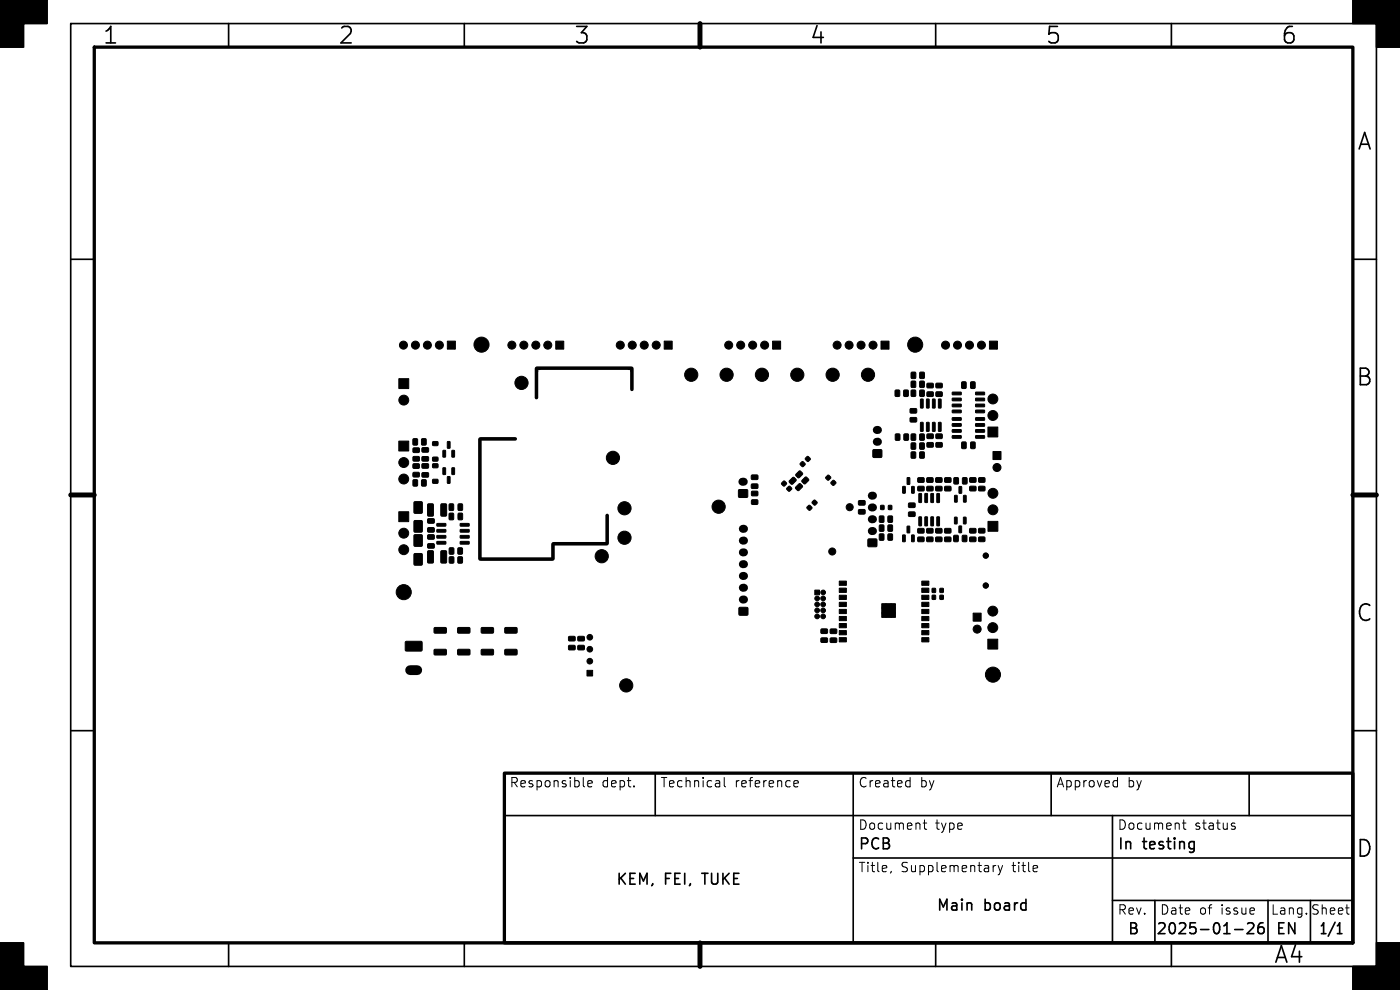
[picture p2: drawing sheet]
<svg xmlns="http://www.w3.org/2000/svg" width="297mm" height="210mm" viewBox="0 0 297 210" stroke-linecap="round" stroke-linejoin="round" font-family="sans-serif">
<g fill="none" stroke="#000" stroke-width=".35">
<path d="M15 5h277v200h-277zM48.5 5v5M98.5 5v5M148.5 5v5M198.5 5v5M248.5 5v5M15 55h5M287 55h5M15 105h5M287 105h5M15 155h5M287 155h5"/>
<path d="M107 173h180M139 164v9M181 164v36M223 164v9M236 173v27M252.7 178.5l.6 .1M253.3 178.5v1.9a.62 .62 0 0 1-.7 .4M253.3 179.9l-.6 .2M265 164v9M181 182h106M236 191h51M245 191v9"/>
<path d="M261.9 197.2h1.8M264.7 196l.3-.2 .8 .1a.62 .62 0 0 1 .1 .8l-1.3 1.4h1.4M268 195.8a.91 .91 0 0 0-1.1 .9v.9l.2 .3 .6 .2 .4-.3 .1-.7-.2-.4-.7-.1-.4 .5M269 191v9M278 191v9M283.7 198.1h1M283.7 196.4l.5-.6v2.3M48.5 200v5M98.5 200v5M148.5 200v5M198.5 200v5M248.5 200v5"/>
</g>
<path d="M20 10h267v190h-267zM107 164h180v36h-180z" fill="none" stroke="#000" stroke-width=".7"/>
<path d="M148.5 5v5M15 105h5M287 105h5M148.5 200v5" fill="none" stroke="#000" stroke-width="1.1"/>
<path d="M0 0h10v5h-5v5h-5zM287 0h10v10h-5v-5h-5zM0 200h5v5h5v5h-10zM292 200h5v10h-10v-5h5z" fill="#000" stroke="#000" stroke-width=".35"/>
<g fill="none" stroke="#000" stroke-width=".21">
<path d="M124.7 166.3l.9-.2-.1-.4-.5-.1-.3 .3 .1 .9h.7M134.5 166.7v.2M153.6 164.9v1.7l.3 .3M168.4 166.3l1-.2-.1-.4-.6-.1-.3 .3 .1 .9h.8M192.5 165.6l.6 .1M193.1 166.8l-.6 .1M193.1 164.9v2M195.8 174.6h.8M196.1 173.9v1.7l.1 .2 .4 .1M236.5 165.6l.6 .1M237.1 166.8l-.6 .1M237.1 164.9v2"/>
<path d="M250.8 174.6h.8M251.1 173.9v1.7l.1 .2 .4 .1M261.5 174.6l.5 .1M261.5 175.3l.5 .1 .1 .2-.3 .3h-.4M189.1 184.8l-.2 .4M210.7 183.6v1.3M211.3 183.6l-.4 .1-.2 .3M211.7 183.6l.5 1.3M212.2 184.9l-.2 .5-.3 .2M212.7 183.6l-.5 1.3M219.8 183.6l.2 .1 .1 .4-.9 .2M220 184.8l-.2 .1"/>
<path d="M285.5 192.6h.7M286 193.9h.2"/>
</g>
<g fill="#000" stroke="#000" stroke-width=".21">
<path d="M94.9 72.4h1.7v1.7h-1.7zM117.9 72.4h1.7v1.7h-1.7zM140.9 72.4h1.7v1.7h-1.7zM163.9 72.4h1.7v1.7h-1.7zM186.9 72.4h1.7v1.7h-1.7zM209.9 72.4h1.7v1.7h-1.7zM84.6 93.6h2.1v2.1h-2.1zM84.6 80.3h2.1v2.1h-2.1zM87.7 93.1l.7-.1 .2 .2v1l-.2 .2h-.6l-.2-.1zM87.7 98.4h1.1l.2 .2v.6l-.3 .2h-1l-.1-.3zM87.7 95.1l1.1-.1 .2 .2v.7l-.3 .1h-1l-.1-.2zM87.7 96.9l1.1-.1 .2 .3v.6l-.3 .1h-1l-.1-.2z"/>
<path d="M89.5 93.1l.7-.1 .2 .2v1l-.1 .2h-.6l-.3-.1zM89.6 98.4h1.2l.1 .2v.6l-.2 .1h-1.1l-.1-.2zM89.6 95h1.2l.1 .2v.6l-.2 .1h-1.1l-.1-.2zM89.6 96.9h1.2l.1 .2v.6l-.2 .1h-1.1l-.1-.2zM91.8 98.4h1.1v.8h-1.1zM91.8 93.7h1.1v.8h-1.1zM91.8 97h1.1v.8h-1.1zM94 95.6h.5l-.1 1.4-.4-.1zM94 99.2l.5 .1-.1 1.4-.4-.1zM94.9 93.7h.6l-.1 1.4-.5-.1zM95.9 95.6h.5l-.1 1.4-.4-.1zM95.9 99.2l.5 .1-.1 1.4-.4-.1z"/>
<path d="M169.5 99.9h.4l.4 .6-.9 .9-.6-.6zM170.1 98l.2-.1 .5 .5-.4 .6-.7-.5zM170.9 97.2l.5-.4 .5 .7-.6 .4-.5-.5zM185.2 95.4h1.8v1.6h-1.8zM189.9 82.8l.7-.1 .3 .2v1l-.2 .2h-.6l-.2-.1zM190 92.1l.7-.1 .2 .2v1l-.1 .2h-.6l-.3-.1zM191.8 82.8l.7-.1 .2 .2v1l-.1 .2h-.7l-.2-.1zM191.8 92.1l.7-.1 .2 .2 .1 1-.2 .2h-.6l-.2-.1zM193.1 86.7h1.2l.2 .2v.6l-.3 .1h-1l-.2-.2zM193.1 88.6h1.2l.2 .2v.6l-.3 .1h-1l-.2-.2zM193.3 95.9l.7-.1 .3 .2v1l-.2 .2h-.6l-.2-.1zM193.3 92.1l.7-.1 .3 .2v1l-.2 .2h-.6l-.2-.1z"/>
<path d="M193.3 94l.7-.1 .3 .2v1l-.2 .2h-.6l-.2-.1zM193.3 80.9l.7-.1 .3 .2v1l-.2 .2h-.6l-.2-.1zM193.3 82.8l.7-.1 .3 .2v1l-.2 .2h-.6l-.2-.1zM193.3 79l.7-.1 .3 .2v1l-.2 .2h-.6l-.2-.1zM195.3 89.6l.5 .1v1.8l-.5-.1zM195.3 84.7h.5v1.9l-.5-.1zM195.2 95.9l.7-.1 .2 .2v1l-.1 .2h-.7l-.2-.1zM195.2 92.1l.7-.1 .2 .2v1l-.1 .2h-.7l-.2-.1zM195.2 94l.7-.1 .2 .2v1l-.1 .2h-.7l-.2-.1zM195.2 80.9l.7-.1 .2 .2v1l-.1 .2h-.7l-.2-.1zM195.2 82.8l.7-.1 .2 .2v1l-.1 .2h-.7l-.2-.1zM195.2 79l.7-.1 .2 .2v1l-.1 .2h-.7l-.2-.1z"/>
<path d="M196.6 89.6l.5 .1-.1 1.8-.5-.1zM196.6 84.7h.5l-.1 1.9-.5-.1zM196.7 83.2l1.2-.1 .1 .2v.7l-.2 .1h-1l-.2-.2zM196.7 81.3h1.2l.1 .2v.6l-.2 .2h-1l-.2-.3zM196.7 92.1l1.2-.1 .1 .3v.6l-.2 .2-1-.1-.2-.2zM196.7 93.9h1.2l.1 .2v.6l-.2 .2h-1l-.2-.3zM197.8 89.6l.6 .1-.1 1.8-.5-.1zM197.8 84.7h.6l-.1 1.9-.5-.1zM198.6 93.9h1.2l.1 .2v.6l-.2 .2h-1l-.2-.3zM198.6 92.1l1.2-.1 .1 .3v.6l-.2 .2-1-.1-.2-.2zM199.1 89.6l.6 .1-.1 1.8-.5-.1zM199.1 84.7h.6l-.1 1.9-.5-.1z"/>
<path d="M198.6 81.3h1.2l.1 .2v.6l-.2 .2h-1l-.2-.3zM198.6 83.2l1.2-.1 .1 .2v.7l-.2 .1h-1l-.2-.2zM202 87h1.8l.1 .5-1.8 .1zM202 85.8l1.8-.1 .1 .5-1.8 .1zM202 84.5l1.8-.1 .1 .5-1.8 .1zM202 83.2h1.8l.1 .5-1.8 .1zM202 92.4h1.8l.1 .5-1.8 .1zM202 91.2l1.8-.1 .1 .5-1.8 .1zM202 89.9h1.8l.1 .4-1.8 .1zM202 88.6h1.8l.1 .5-1.8 .1zM204.1 81h.6l.3 .1v1.1l-.2 .2h-.6l-.2-.1zM204.1 93.8l.6-.1 .3 .2v1l-.2 .3h-.6l-.2-.2z"/>
<path d="M206 81h.6l.3 .1v1.1l-.2 .2h-.6l-.2-.1zM206 93.8l.6-.1 .3 .2v1l-.2 .3h-.6l-.2-.2zM207 83.2h1.8l.1 .5-1.9 .1zM207 84.5l1.8-.1 .1 .5-1.9 .1zM207 85.8l1.8-.1 .1 .5-1.9 .1zM207 87h1.8l.1 .5-1.9 .1zM207 88.6h1.8l.1 .5-1.9 .1zM207 89.9h1.8l.1 .4-1.9 .1zM207 91.2l1.8-.1 .1 .5-1.9 .1zM207 92.4h1.8l.1 .5-1.9 .1zM209.6 90.6h2.1v2.1h-2.1zM210.7 95.8h1.7v1.7h-1.7z"/>
<path d="M84.6 108.6h2.1v2.1h-2.1zM87.7 101.8l.7-.1 .2 .2v1l-.1 .2h-.7l-.2-.1zM87.7 100.3l1.1-.1 .2 .2v.6l-.3 .2h-1l-.1-.2zM87.9 117.5h1.6v2.3h-1.6zM87.9 113.5h1.6v2.3h-1.6zM87.9 106.5h1.6v2.3h-1.6zM87.9 110.5h1.6v2.3h-1.6zM89.5 101.8l.7-.1 .2 .2v1l-.1 .2h-.6l-.3-.1zM89.6 100.3h1.2l.1 .2v.6l-.2 .1h-1.1l-.1-.2zM90.8 116.9l.9-.1 .2 .2 .1 2.2-.2 .2-.8 .1-.3-.2zM90.8 115.4l1.2-.1 .2 .3-.1 .6-.2 .1h-1l-.2-.2zM90.8 113.5l1.2-.1 .2 .3-.1 .6-.2 .1h-1l-.2-.2z"/>
<path d="M90.8 110.1l1.2-.1 .2 .3-.1 .6-.2 .1h-1l-.2-.2zM90.8 112l1.2-.1 .2 .3-.1 .6-.2 .1h-1l-.2-.2zM90.8 106.9h.9l.2 .1 .1 2.3-.2 .2h-.8l-.3-.1zM91.8 101.7h1.1v.8h-1.1zM93.6 116.9l.9-.1 .2 .2 .1 2.2-.2 .2-.8 .1-.3-.2zM92.7 114.9l1.8-.1 .1 .5-1.9 .1zM92.7 113.6h1.8l.1 .5-1.9 .1zM92.7 112.3h1.8l.1 .5-1.9 .1zM92.7 111.1l1.8-.1 .1 .5-1.9 .1zM93.6 106.9h.9l.2 .1 .1 2.3-.2 .2h-.8l-.3-.1zM95.3 108.9l.7-.1 .2 .2 .1 1-.2 .3h-.6l-.2-.2zM95.3 106.9h.7l.2 .1 .1 1.1-.2 .2h-.6l-.2-.1z"/>
<path d="M94.9 101.1l.6 .1-.1 1.3h-.5zM95.4 118.2l.7-.1 .2 .1v1l-.2 .3h-.6l-.2-.2zM95.4 116.3l.7-.1 .2 .1v1l-.2 .3h-.6l-.2-.2zM97.2 108.9l.7-.1 .2 .2 .1 1-.2 .3h-.6l-.2-.2zM97.2 106.9h.7l.2 .1 .1 1.1-.2 .2h-.6l-.2-.1zM97.2 118.2l.7-.1 .2 .1v1l-.1 .3h-.6l-.3-.2zM97.2 116.3l.7-.1 .2 .1v1l-.1 .3h-.6l-.3-.2zM97.6 111.1l1.9-.1v.5l-1.8 .1zM97.6 112.3h1.9v.5l-1.8 .1zM97.6 113.6h1.9v.5l-1.8 .1zM97.6 114.9l1.9-.1v.5l-1.8 .1zM156.7 103.9h1.9v1.6h-1.9z"/>
<path d="M159.4 102.7h1.3l.1 .2v.6l-.2 .1h-1.1l-.1-.2zM159.4 100.8h1.3l.1 .2v.6l-.2 .1h-1.1l-.1-.2zM159.5 106.1l1.1-.1 .2 .2v.7l-.3 .1h-.9l-.2-.2zM159.5 104.2h1.1l.2 .2v.6l-.3 .2h-.9l-.2-.3zM165.8 102.4l.5-.4 .6 .6-.6 .5-.5-.3zM166.9 103.5l.5-.4 .6 .6-.6 .5-.5-.4zM167.5 102l.8-.8 .6 .6-.9 1-.5-.5zM169.5 102.6h.3l.5 .6-1 .9-.6-.6zM170.8 101.2h.3l.5 .6-.9 .9-.6-.6zM171.2 107.5l.6-.3 .5 .6-.7 .5-.4-.5zM172.3 106.4l.6-.3 .5 .6-.7 .5-.4-.5zM175.2 101.2l.5-.4 .6 .5-.6 .6-.5-.4z"/>
<path d="M176.3 102.3l.5-.4 .6 .5-.6 .6-.5-.4zM182.2 108.1h1.2l.1 .2v.6l-.2 .2-1-.1-.2-.2zM182.2 106.2h1.2l.1 .2v.6l-.2 .2-1-.1-.2-.2zM184.2 114.4h1.8v1.5h-1.8zM186.8 107.2h.7v.9h-.7zM186.6 113.3l.7-.1 .2 .2v1l-.1 .2h-.6l-.3-.1zM186.6 109.5l.7-.1 .2 .2v1l-.1 .2h-.6l-.3-.1zM186.6 111.4l.7-.1 .2 .2v1l-.1 .2h-.6l-.3-.1zM188.5 107.2h.7v.9h-.7zM188.4 113.3l.7-.1 .2 .2 .1 1-.2 .2h-.6l-.2-.1zM188.4 109.5l.7-.1 .2 .2 .1 1-.2 .2h-.6l-.2-.1zM188.4 111.4l.7-.1 .2 .2 .1 1-.2 .2h-.6l-.2-.1z"/>
<path d="M191.5 113.5l.6 .1-.1 1.3-.5-.1zM191.5 103.2l.6 .1-.1 1.3h-.5zM192.5 111.6l.5 .1-.1 1.3h-.5zM192.5 101.3l.5 .1-.1 1.4-.5-.1zM193.4 113.5l.6 .1-.1 1.3-.5-.1zM193.4 103.2l.6 .1-.1 1.3h-.5zM192.8 106.8l1.2-.1 .2 .2-.1 .6-.2 .2h-1l-.2-.3zM192.8 108.7l1.2-.1 .2 .2-.1 .6-.2 .2h-1l-.2-.3zM194.7 114l1.2-.1 .2 .3-.1 .6-.2 .1h-1l-.1-.2zM194.7 112.1h1.2l.2 .2-.1 .6-.2 .2h-1l-.1-.3zM195 109.7h.5l-.1 1.9-.5-.1zM195 104.7l.5 .1-.1 1.8-.5-.1z"/>
<path d="M194.7 101.4l1.2-.1 .2 .3v.6l-.3 .1h-1l-.1-.2zM194.7 103.2h1.2l.2 .2v.6l-.3 .2-1-.1-.1-.2zM196.2 109.7h.6l-.1 1.9-.5-.1zM196.2 104.7l.6 .1-.1 1.8-.5-.1zM197.5 109.7h.5v1.9l-.5-.1zM197.5 104.7l.5 .1v1.8l-.5-.1zM196.6 112.1h1.2l.2 .2-.1 .6-.2 .2h-1l-.1-.3zM196.6 114l1.2-.1 .2 .3-.1 .6-.2 .1h-1l-.1-.2zM196.6 101.4l1.2-.1 .2 .3v.6l-.3 .1h-1l-.1-.2zM196.6 103.2h1.2l.2 .2v.6l-.3 .2-1-.1-.1-.2zM198.5 114l1.2-.1 .2 .3-.1 .6-.2 .1h-1l-.1-.2zM198.5 112.1h1.2l.2 .2-.1 .6-.2 .2h-1l-.1-.3z"/>
<path d="M198.8 109.7h.5l-.1 1.9-.5-.1zM198.8 104.7l.5 .1-.1 1.8-.5-.1zM198.5 101.4l1.2-.1 .2 .3v.6l-.3 .1h-1l-.1-.2zM198.5 103.2h1.2l.2 .2v.6l-.3 .2-1-.1-.1-.2zM200.4 103.2h1.2l.2 .2v.6l-.3 .2-1-.1-.1-.2zM200.4 101.4l1.2-.1 .2 .3v.6l-.3 .1h-1l-.1-.2zM200.4 112.1h1.2l.2 .2-.1 .6-.2 .2h-1l-.1-.3zM200.4 114l1.2-.1 .2 .3-.1 .6-.2 .1h-1l-.1-.2zM202.4 113.6l.7-.1 .2 .2v1l-.1 .2h-.7l-.2-.1zM202.4 101.4l.7-.1 .2 .2 .1 .9-.2 .3h-.6l-.3-.2zM202.5 105.1l.6 .1-.1 1.3-.5-.1zM202.5 109.7l.6 .1-.1 1.3h-.5z"/>
<path d="M203.5 103.2l.5 .1-.1 1.4-.5-.1zM203.5 111.6l.5 .1-.1 1.3-.5-.1zM204.2 113.6l.7-.1 .2 .2v1l-.1 .2h-.6l-.3-.1zM204.2 101.4l.7-.1 .3 .2v.9l-.2 .3h-.6l-.2-.2zM204.4 105.1l.6 .1-.1 1.3-.5-.1zM204.4 109.7l.6 .1-.1 1.3h-.5zM205.7 114l1.2-.1 .2 .2v.7l-.3 .1h-1l-.1-.2zM205.7 112.1h1.2l.2 .2v.6l-.3 .2h-1l-.1-.3zM205.8 101.4l1.1-.1 .2 .3v.6l-.3 .1h-1l-.1-.2zM205.8 103.2l1.1-.1 .2 .3v.6l-.3 .2-1-.1-.1-.2zM207.6 114l1.2-.1 .2 .2v.7l-.3 .1h-1l-.1-.2zM207.6 112.1h1.2l.2 .2v.6l-.3 .2h-1l-.1-.3z"/>
<path d="M207.7 101.4l1.1-.1 .2 .3v.6l-.3 .1h-1l-.1-.2zM207.7 103.2l1.1-.1 .2 .3v.6l-.3 .2-1-.1-.1-.2zM209.6 110.6h2.1v2.1h-2.1zM86 136.1h3.4l.2 .2-.1 1.7-.2 .1h-3.2l-.1-.2zM92.1 137.8l2.5-.1 .1 .3v.8l-.2 .1h-2.3l-.1-.2zM92.1 133.2l2.5-.1 .1 .3v.8l-.2 .1h-2.3l-.1-.2zM97.1 137.8l2.5-.1 .1 .3v.8l-.2 .1h-2.3l-.1-.2zM97.1 133.2l2.5-.1 .1 .3v.8l-.2 .1h-2.3l-.1-.2zM102.1 137.8l2.5-.1 .1 .3v.8l-.2 .1h-2.3l-.1-.2zM102.1 133.2l2.5-.1 .1 .3v.8l-.2 .1h-2.3l-.1-.2zM107.1 137.8l2.5-.1 .1 .3v.8l-.2 .1h-2.3l-.1-.2zM107.1 133.2l2.5-.1 .1 .3v.8l-.2 .1h-2.3l-.1-.2z"/>
<path d="M120.7 135.1l1.2-.1 .1 .2v.6l-.2 .2h-1.1l-.1-.3zM120.7 137l1.2-.1 .1 .2v.6l-.2 .2h-1.1l-.1-.3zM122.6 135.1l1.2-.1 .2 .2v.6l-.3 .2h-1l-.2-.3zM122.6 137l1.2-.1 .2 .2v.6l-.3 .2h-1l-.2-.3zM156.8 128.9h1.8v1.6h-1.8zM172.9 125.2h1v1h-1zM174.2 135.4l1.2-.1 .2 .2v.6l-.3 .2h-1l-.2-.3zM174.2 133.5l1.2-.1 .2 .2v.6l-.3 .2h-1l-.2-.3zM176.2 135.4l1.2-.1 .1 .3v.6l-.2 .1h-1.1l-.1-.2zM176.2 133.5l1.2-.1 .1 .3v.6l-.2 .1h-1.1l-.1-.2zM178.1 135.3h1.5v.9h-1.5zM178.1 133.8h1.5v.9h-1.5z"/>
<path d="M178.1 132.3h1.5v.9h-1.5zM178.1 130.8h1.5v.9h-1.5zM178.1 129.3h1.5v.9h-1.5zM178.1 127.8h1.5v.9h-1.5zM178.1 126.3h1.5v.9h-1.5zM178.1 124.8h1.5v.9h-1.5zM178.1 123.3h1.5v.9h-1.5zM187.1 128.1h2.9v2.9h-2.9zM195.5 123.3h1.6v.9h-1.6zM195.5 124.8h1.6v.9h-1.6zM195.5 126.3h1.6v.9h-1.6zM195.5 127.8h1.6v.9h-1.6z"/>
<path d="M195.5 129.3h1.6v.9h-1.6zM195.5 130.8h1.6v.9h-1.6zM195.5 132.3h1.6v.9h-1.6zM195.5 133.8h1.6v.9h-1.6zM195.5 135.3h1.6v.9h-1.6zM197.8 124.8h.7v.9h-.7zM197.8 126.3h.7v.8h-.7zM199.4 124.8h.7v.9h-.7zM199.4 126.3h.7v.8h-.7zM206.4 130.1h1.7v1.7h-1.7zM209.6 135.6h2.1v2.1h-2.1zM124.5 142.2h1.2v1.2h-1.2z"/>
<circle cx="85.6" cy="73.2" r=".85"/>
<circle cx="88.1" cy="73.2" r=".85"/>
<circle cx="90.7" cy="73.2" r=".85"/>
<circle cx="93.2" cy="73.2" r=".85"/>
<circle cx="102.1" cy="73.1" r="1.6"/>
<circle cx="108.6" cy="73.2" r=".85"/>
<circle cx="111.1" cy="73.2" r=".85"/>
<circle cx="113.7" cy="73.2" r=".85"/>
<circle cx="116.2" cy="73.2" r=".85"/>
<circle cx="131.6" cy="73.2" r=".85"/>
<circle cx="134.1" cy="73.2" r=".85"/>
<circle cx="136.7" cy="73.2" r=".85"/>
<circle cx="139.2" cy="73.2" r=".85"/>
<circle cx="146.6" cy="79.5" r="1.4"/>
<circle cx="154.1" cy="79.5" r="1.4"/>
<circle cx="154.6" cy="73.2" r=".85"/>
<circle cx="157.1" cy="73.2" r=".85"/>
<circle cx="159.7" cy="73.2" r=".85"/>
<circle cx="161.6" cy="79.5" r="1.4"/>
<circle cx="162.2" cy="73.2" r=".85"/>
<circle cx="169.1" cy="79.5" r="1.4"/>
<circle cx="176.6" cy="79.5" r="1.4"/>
<circle cx="177.6" cy="73.2" r=".85"/>
<circle cx="180.1" cy="73.2" r=".85"/>
<circle cx="182.7" cy="73.2" r=".85"/>
<circle cx="184.1" cy="79.5" r="1.4"/>
<circle cx="185.2" cy="73.2" r=".85"/>
<circle cx="194.1" cy="73.1" r="1.6"/>
<circle cx="200.6" cy="73.2" r=".85"/>
<circle cx="203.1" cy="73.2" r=".85"/>
<circle cx="205.7" cy="73.2" r=".85"/>
<circle cx="208.2" cy="73.2" r=".85"/>
<circle cx="85.7" cy="98.1" r="1.05"/>
<circle cx="85.7" cy="84.9" r="1.05"/>
<circle cx="110.6" cy="81.2" r="1.4"/>
<circle cx="130" cy="97.1" r="1.4"/>
<circle cx="210.6" cy="84.6" r="1.05"/>
<circle cx="210.6" cy="88.1" r="1.05"/>
<circle cx="211.5" cy="99.2" r=".85"/>
<circle cx="85.7" cy="116.6" r="1.05"/>
<circle cx="85.7" cy="113.1" r="1.05"/>
<circle cx="85.7" cy="101.6" r="1.05"/>
<circle cx="127.7" cy="118" r="1.4"/>
<circle cx="132.5" cy="114.1" r="1.4"/>
<circle cx="132.5" cy="107.8" r="1.4"/>
<circle cx="152.5" cy="107.5" r="1.4"/>
<circle cx="176.6" cy="117" r=".75"/>
<circle cx="180.3" cy="107.6" r=".75"/>
<circle cx="209.1" cy="117.9" r=".56"/>
<circle cx="209.1" cy="117.9" r=".51"/>
<circle cx="210.6" cy="108.1" r="1.05"/>
<circle cx="210.6" cy="104.6" r="1.05"/>
<circle cx="85.7" cy="125.6" r="1.6"/>
<circle cx="125.1" cy="137.7" r=".6"/>
<circle cx="125.1" cy="135.2" r=".6"/>
<circle cx="173.4" cy="128.2" r=".5"/>
<circle cx="173.4" cy="126.9" r=".5"/>
<circle cx="173.4" cy="129.5" r=".5"/>
<circle cx="173.4" cy="130.8" r=".5"/>
<circle cx="174.6" cy="129.5" r=".5"/>
<circle cx="174.6" cy="126.9" r=".5"/>
<circle cx="174.6" cy="128.2" r=".5"/>
<circle cx="174.6" cy="130.8" r=".5"/>
<circle cx="174.6" cy="125.7" r=".5"/>
<circle cx="187.4" cy="129" r=".3"/>
<circle cx="187.4" cy="130.1" r=".3"/>
<circle cx="188" cy="130.6" r=".3"/>
<circle cx="188" cy="128.4" r=".3"/>
<circle cx="188" cy="129.5" r=".3"/>
<circle cx="188.5" cy="129" r=".3"/>
<circle cx="188.5" cy="130.1" r=".3"/>
<circle cx="189.1" cy="130.6" r=".3"/>
<circle cx="189.1" cy="128.4" r=".3"/>
<circle cx="189.1" cy="129.5" r=".3"/>
<circle cx="189.6" cy="129" r=".3"/>
<circle cx="189.6" cy="130.1" r=".3"/>
<circle cx="207.3" cy="133.5" r=".85"/>
<circle cx="209.1" cy="124.2" r=".56"/>
<circle cx="209.1" cy="124.2" r=".51"/>
<circle cx="210.6" cy="133.1" r="1.05"/>
<circle cx="210.6" cy="129.6" r="1.05"/>
<circle cx="125.1" cy="140.3" r=".6"/>
<circle cx="132.9" cy="145.4" r="1.4"/>
<circle cx="210.6" cy="143.1" r="1.6"/>
</g>
<g fill="none" stroke="#000" stroke-width="1.7">
<path d="M186 93.7h.3M186 91.2h.3M157.5 102.2h.3M157.6 119.7h.2M157.6 117.2h.2M157.6 114.7h.2M157.6 112.2h.2M184.9 112.6h.3M184.9 110.1h.3M184.9 107.6h.3M184.9 105.1h.3M157.6 127.2h.2"/>
<path d="M157.6 124.7h.2M157.6 122.2h.2"/>
</g>
<path d="M87 142.2h1.5" fill="none" stroke="#000" stroke-width="2.1"/>
<path d="M113.6 77.9l.3-.2 20.2 .1 .3 .4v4.4a.38 .38 0 0 1-.3 .4 .38 .38 0 0 1-.4-.4v-4.1h-19.5v5.8a.37 .37 0 0 1-.4 .4 .37 .37 0 0 1-.4-.4v-6.1zM101.6 92.9l.3-.2h7.4a.38 .38 0 0 1 .4 .4 .38 .38 0 0 1-.4 .4h-7.1v24.7h14.7v-2.7l.3-.5h11.2v-5.7a.38 .38 0 0 1 .4-.3 .38 .38 0 0 1 .4 .3v5.9l-.3 .5h-11.2v2.8l-.2 .3-.3 .2-15.5-.1-.3-.4v-25.3z" fill="#000"/>
<g font-size="4.9">
<text x="21.7" y="9.8">1</text>
<text x="71.7" y="9.8">2</text>
<text x="121.7" y="9.8">3</text>
<text x="171.7" y="9.8">4</text>
<text x="221.7" y="9.8">5</text>
<text x="271.7" y="9.8">6</text>
<text x="287.8" y="32.3">A</text>
<text x="287.6" y="82.3">B</text>
<text x="287.6" y="132.3">C</text>
<text x="287.6" y="182.3">D</text>
<text x="270.2" y="204.8">A4</text>
</g>
<g font-size="3.2">
<text x="182" y="180.7">PCB</text>
<text x="237" y="180.7">In</text>
<text x="242.5" y="180.7">testing</text>
<text x="130.5" y="188.2">KEM,</text>
<text x="141" y="188.2">FEI,</text>
<text x="149.5" y="188.2">TUKE</text>
<text x="198.5" y="193.7">Main</text>
<text x="208.7" y="193.7">board</text>
<text x="239.1" y="198.7">B</text>
<text x="245.1" y="198.7">2025-01-26</text>
<text x="270.5" y="198.7">EN</text>
<text x="279.6" y="198.7">1/1</text>
</g>
<g font-size="2.8">
<text x="108" y="167.3">Responsible</text>
<text x="127.6" y="167.3">dept.</text>
<text x="140" y="167.3">Technical</text>
<text x="155.8" y="167.3">reference</text>
<text x="182" y="167.3">Created</text>
<text x="195.1" y="167.3">by</text>
<text x="224" y="167.3">Approved</text>
<text x="239.1" y="167.3">by</text>
<text x="182" y="176.3">Document</text>
<text x="198.3" y="176.3">type</text>
<text x="237" y="176.3">Document</text>
<text x="253.3" y="176.3">status</text>
<text x="182" y="185.3">Title,</text>
<text x="191" y="185.3">Supplementary</text>
<text x="214.7" y="185.3">title</text>
<text x="237" y="194.3">Rev.</text>
<text x="246" y="194.3">Date</text>
<text x="254.3" y="194.3">of</text>
<text x="258.9" y="194.3">issue</text>
<text x="269.5" y="194.3">Lang. Sheet</text>
</g>
</svg>
